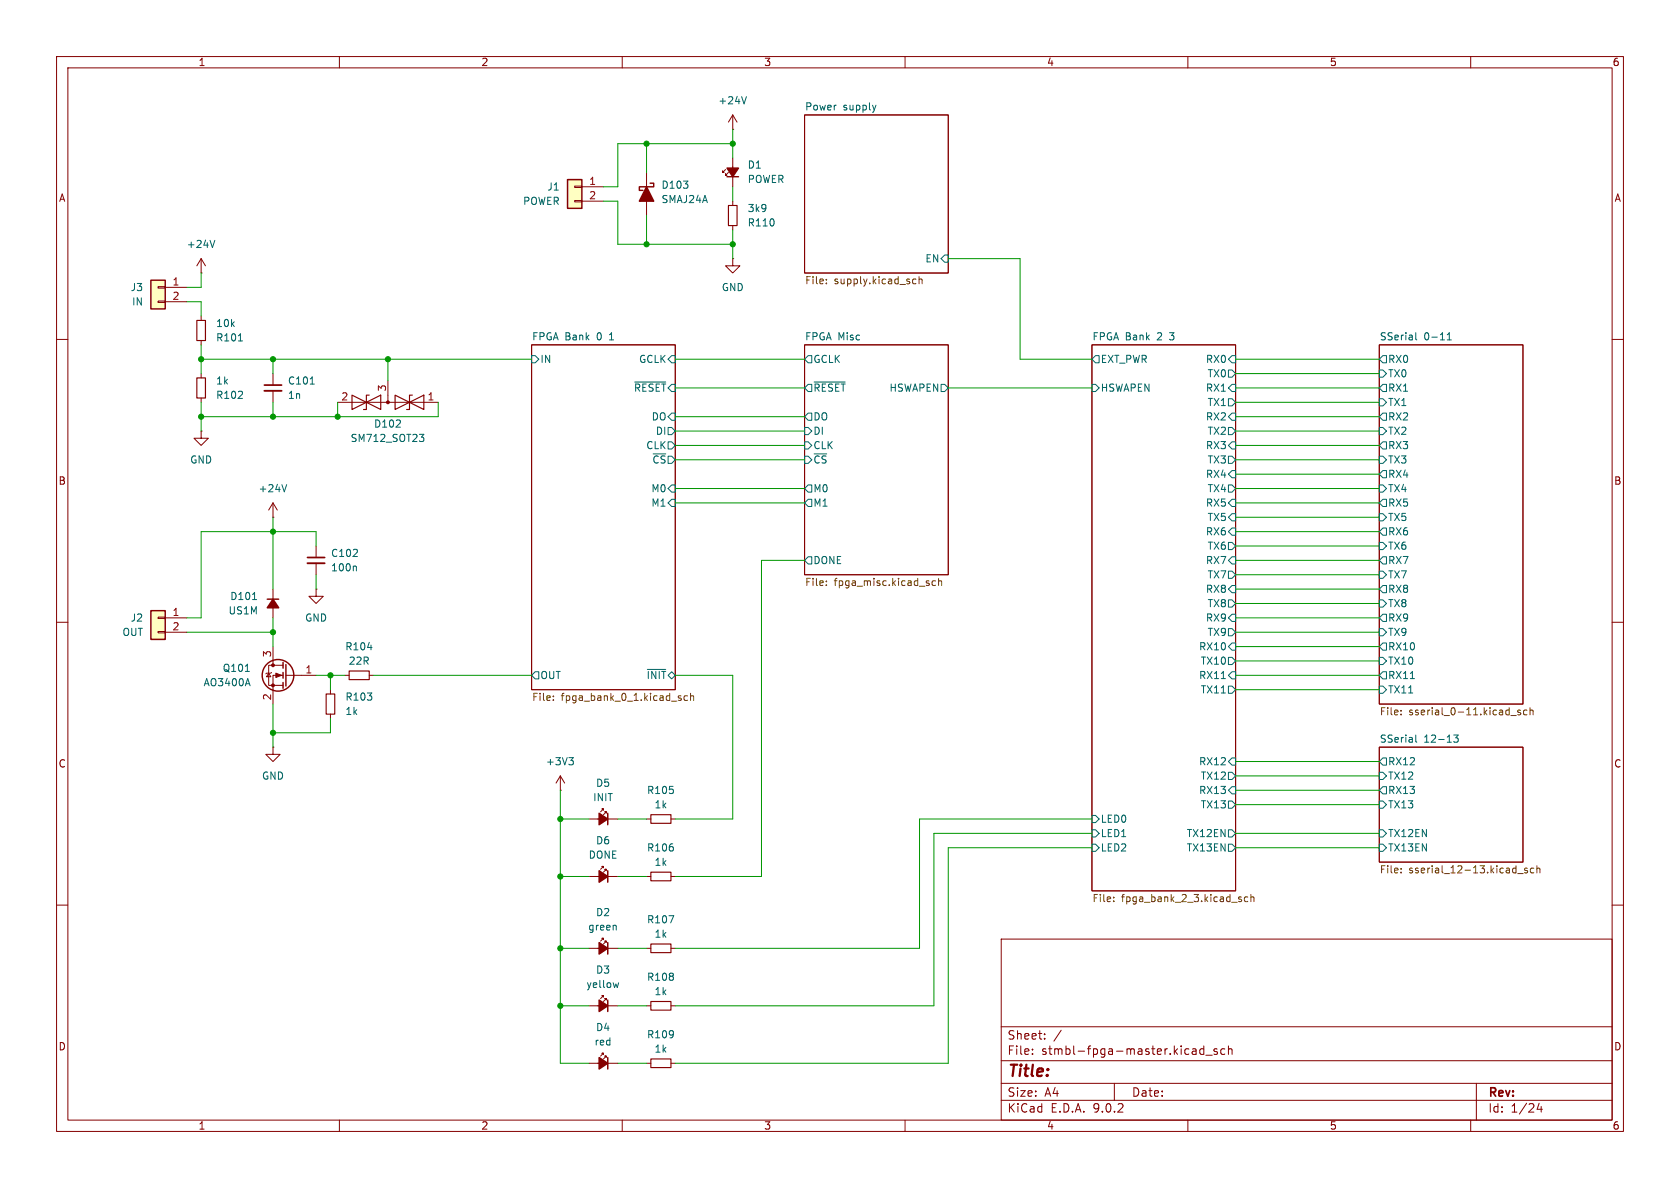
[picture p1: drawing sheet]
<svg xmlns="http://www.w3.org/2000/svg" width="297mm" height="210mm" viewBox="0 0 297 210" stroke-linecap="round" stroke-linejoin="round" font-family="sans-serif">
<g fill="none" stroke="#840000" stroke-width=".18">
<path d="M10 10h277v190h-277zM12 12h273v186h-273zM60 10v2M110 10v2M160 10v2M210 10v2M260 10v2M142.2 20.3h25.4v28h-25.4zM10 60h2M94 61h25.4v60.9h-25.4zM142.2 61h25.4v40.6h-25.4zM193 61h25.4v96.5h-25.4z"/>
<path d="M243.8 61h25.4v63.5h-25.4zM285 60h2M10 110h2M285 110h2M58.4 121.9v.8M58.4 126.2v.8M99.1 139.7h.1M99.1 137.2l-.8 1.2M99.1 137.2l.7 1.2M99.1 137.2v2.5M243.8 132.1h25.4v20.3h-25.4zM104.1 154.9h5.1"/>
<path d="M104.1 144.8h5.1M106.7 153.4v-.2h-.3h.3l-.5 .5M106.7 143.3v-.3h-.3h.3l-.5 .5M107.2 153.9v-.2h-.3h.3l-.5 .5M107.2 143.8v-.3h-.3h.3l-.5 .5M10 160h2M104.1 177.8h5.1M106.7 176.3v-.3h-.3h.3l-.5 .5M107.2 176.8v-.3h-.3h.3l-.5 .5M177 166h108v32h-108zM285 160h2M60 198v2"/>
<path d="M104.1 188h5.1M106.7 186.4v-.2h-.3h.3l-.5 .5M107.2 186.9v-.2h-.3h.3l-.5 .5M110 198v2M160 198v2M177 194.5h108M177 191.5h108M177 187.5h108M177 181.5h108M182.5 186.3v.1M182.5 185.5v.1M184.7 183.6v.1"/>
<path d="M184.7 182.8v.1M187.6 182.1l-1.3 2M197 191.5v3M210 198v2M211.2 185.4l.3 .2v.8M211.5 186.3l-.2 .1M211.5 185.8h-.2M212.8 184.9v1.5M212.8 185.5l-.4-.1-.3 .3v.4l.1 .2h.6M213.2 186.5h1.1M215.2 185.5l-.4-.1-.2 .2 .1 .2 .5 .2v.3h-.6M216.5 185.5l-.4-.1-.3 .3v.4l.2 .2h.5"/>
<path d="M217.2 185.5l.2-.1 .3 .1 .1 .9M217.2 184.9v1.5M260 198v2M261 191.5v6.5M272.1 195l-.4 1.1h1M272.5 195.6v1"/>
</g>
<g fill="none" stroke="#006464" stroke-width=".18">
<path d="M154.9 18.6l-.3 .8M166.4 45.7l.6-.6h.6v1.3h-.6zM250.3 58.8v1.1l.2 .2M255.9 59.2l.3-.4v1.3M94 62.9h.6l.6 .6-.6 .6h-.6zM112.2 67.5h5.5M118.1 78.1h.6l.7 .6-.7 .7h-.6zM118.1 75.6h.6l.7 .6-.7 .6h-.6zM118.7 62.9h.7v1.2h-.7l-.6-.6zM118.7 73h.7v1.3h-.7l-.6-.6zM142.2 78.1h.7l.6 .6-.6 .7h-.7zM142.2 75.6h.7l.6 .6-.6 .6h-.7z"/>
<path d="M142.9 67.9h.6v1.3h-.6l-.7-.6zM142.9 62.9h.6v1.2h-.6l-.7-.6zM142.9 73h.6v1.3h-.6l-.7-.6zM143.9 67.5h5.5M166.4 67.9h.6l.6 .7-.6 .6h-.6zM193 67.9h.7l.6 .7-.6 .6h-.7zM193.7 62.9h.6v1.2h-.6l-.7-.6zM217.2 75.6h.6l.6 .6-.6 .6h-.6zM217.2 65.4h.6l.6 .6-.6 .7h-.6zM217.2 70.5h.6l.6 .6-.6 .7h-.6zM217.8 78.1h.6v1.3h-.6l-.6-.7zM217.8 73h.6v1.3h-.6l-.6-.6z"/>
<path d="M217.8 62.9h.6v1.2h-.6l-.6-.6zM217.8 67.9h.6v1.3h-.6l-.6-.6zM243.8 75.6h.7l.6 .6-.6 .6h-.7zM243.8 70.5h.7l.6 .6-.6 .7h-.7zM243.8 65.4h.7l.6 .6-.6 .7h-.7zM244.5 73h.6v1.3h-.6l-.7-.6zM244.5 67.9h.6v1.3h-.6l-.7-.6zM244.5 78.1h.6v1.3h-.6l-.7-.7zM244.5 62.9h.6v1.2h-.6l-.7-.6zM255.9 60.1h.7M118.7 85.7h.7v1.3h-.7l-.6-.6zM118.7 88.3h.7v1.2h-.7l-.6-.6z"/>
<path d="M142.2 80.6h.7l.6 .7-.6 .6h-.7zM142.9 98.4h.6v1.3h-.6l-.7-.6zM142.9 85.7h.6v1.3h-.6l-.7-.6zM142.9 88.3h.6v1.2h-.6l-.7-.6zM217.2 80.6h.6l.6 .7-.6 .6h-.6zM217.2 85.7h.6l.6 .7-.6 .6h-.6zM217.2 95.9h.6l.6 .6-.6 .7h-.6zM217.8 90.8h.6v1.3h-.6l-.6-.7zM217.8 88.3h.6v1.2h-.6l-.6-.6zM217.8 83.2h.6v1.3h-.6l-.6-.7zM217.8 93.3h.6v1.3h-.6l-.6-.6zM217.8 98.4h.6v1.3h-.6l-.6-.6z"/>
<path d="M243.8 90.8h.7l.6 .6-.6 .7h-.7zM243.8 85.7h.7l.6 .7-.6 .6h-.7zM243.8 80.6h.7l.6 .7-.6 .6h-.7zM243.8 95.9h.7l.6 .6-.6 .7h-.7zM244.5 88.3h.6v1.2h-.6l-.7-.6zM244.5 98.4h.6v1.3h-.6l-.7-.6zM244.5 83.2h.6v1.3h-.6l-.7-.7zM244.5 93.3h.6v1.3h-.6l-.7-.6zM94.6 118.7h.6v1.3h-.6l-.6-.6zM114.4 118.3h3.3M215.9 120h.7M217.2 116.2h.6l.6 .6-.6 .7h-.6z"/>
<path d="M217.2 111.1h.6l.6 .7-.6 .6h-.6zM217.2 101h.6l.6 .6-.6 .6h-.6zM217.2 106h.6l.6 .7-.6 .6h-.6zM217.8 113.7h.6v1.2h-.6l-.6-.6zM217.8 108.6h.6v1.3h-.6l-.6-.7zM217.8 118.7h.6v1.3h-.6l-.6-.6zM217.8 103.5h.6v1.3h-.6l-.6-.7zM243.8 106h.7l.6 .7-.6 .6h-.7zM243.8 101h.7l.6 .6-.6 .6h-.7zM243.8 116.2h.7l.6 .6-.6 .7h-.7zM243.8 111.1h.7l.6 .7-.6 .6h-.7zM244.5 103.5h.6v1.3h-.6l-.7-.7z"/>
<path d="M244.5 118.7h.6v1.3h-.6l-.7-.6zM244.5 113.7h.6v1.2h-.6l-.7-.6zM244.5 108.6h.6v1.3h-.6l-.7-.7zM249.3 120h.8M100.6 133.9h.8l-.5 .5M101.1 134.4l.3 .3v.3l-.3 .2M217.2 121.3h.6l.6 .6-.6 .7h-.6zM217.2 136.5h.6l.6 .7-.6 .6h-.6zM217.8 139.1h.6v1.2h-.6l-.6-.6zM217.8 134h.6v1.3h-.6l-.6-.7zM243.8 121.3h.7l.6 .6-.6 .7h-.7zM243.8 136.5h.7l.6 .7-.6 .6h-.7z"/>
<path d="M244.5 134h.6v1.3h-.6l-.7-.7zM244.5 139.1h.6v1.2h-.6l-.7-.6zM250.3 129.9v1.1l.2 .2M257 129.9h.8l-.4 .5 .3 .1v.6l-.2 .1-.5-.1M193 144.1h.7l.6 .7-.6 .6h-.7zM193 146.7h.7l.6 .6-.6 .7h-.7zM193 149.2h.7l.6 .7-.6 .6h-.7zM217.2 149.2h.6l.6 .7-.6 .6h-.6zM217.2 146.7h.6l.6 .6-.6 .7h-.6zM217.2 141.6h.6l.6 .6-.6 .7h-.6zM243.8 146.7h.7l.6 .6-.6 .7h-.7zM243.8 149.2h.7l.6 .7-.6 .6h-.7z"/>
<path d="M243.8 141.6h.7l.6 .6-.6 .7h-.7zM109.4 173.7l-.3 .9-.2-.6"/>
</g>
<g fill="none" stroke="#725600" stroke-width=".18">
<path d="M146.1 50v.2M146.1 49.4v.1M161.4 50l.2 .2 .3-.1M161.9 49.4l-.3-.1-.2 .1M162.5 49.4l.2-.1 .3 .1v.8M162.5 48.9v1.3M146.1 102.7v.1M146.1 103.4v.1M165.4 102.7h-.4l-.2 .2 .1 .5h.5M165.9 102.8l.2-.1h.3l.1 .8M165.9 102.2v1.3M97.8 123.7v.1"/>
<path d="M97.8 123v.2M120.1 123.4l.3 .1v.1l-.1 .2h-.3M120.1 123h.3M121.5 123h-.3l-.3 .2 .2 .6h.4M122.1 123.1l.2-.1h.3v.8M122.1 122.6v1.2M247.7 126.2v.2M247.7 125.6v.1M267.1 126.5h1M268.8 125.6l-.3-.1-.2 .2 .1 .2 .4 .1v.3h-.5M269.9 125.6l-.3-.1-.3 .3 .2 .5h.4M270.5 125.6l.2-.1 .3 .1v.8"/>
<path d="M270.5 125.1v1.3M196.9 159.3v.1M196.9 158.6v.1M219.1 159h.3l.1 .2-.2 .2h-.2M219.1 158.5l.3 .1M220.6 158.6l-.4-.1-.2 .3 .1 .5h.5M221.1 158.7l.2-.2 .3 .1 .1 .8M221.1 158.1v1.3M247.7 153.5v.1M247.7 154.2v.1M268.3 154.4h1M270 153.5h-.3l-.2 .1 .1 .2 .4 .1v.3h-.5"/>
<path d="M271.2 153.5h-.4l-.3 .2 .2 .5h.5M271.7 153.6l.2-.1h.3v.8M271.7 153v1.3"/>
</g>
<path d="M107.4 143.8v2M107.4 153.9v2.1M107.4 176.8v2M107.4 186.9v2.1" fill="none" stroke="#840000" stroke-width=".25"/>
<g fill="#840000" stroke="#840000" stroke-width=".25">
<path d="M105.9 176.8l1.5 1-1.5 1z"/>
<path d="M105.9 186.9l1.5 1.1-1.5 1z"/>
<path d="M105.9 153.9l1.5 1-1.5 1.1z"/>
<path d="M105.9 143.8l1.5 1-1.5 1z"/>
</g>
<path d="M57.7 122.7h1.5v3.5h-1.5z" fill="none" stroke="#840000" stroke-width=".2"/>
<path d="M100.3 31.8h2.6v5h-2.6z" fill="#ffffc2"/>
<path d="M100.3 31.8h2.6v5h-2.6zM128.5 31.2h2.1M107.4 166.6v2.1" fill="none" stroke="#840000" stroke-width=".25"/>
<g fill="none" stroke="#840000" stroke-width=".18">
<path d="M101.6 32.9h1.3v.2h-1.3zM101.6 35.4h1.3v.3h-1.3zM102.9 33h3.8M102.9 35.6h3.8M128.3 30l-.5 .5v-.3v.3h.2M128.8 30.5l-.5 .5v-.3v.3h.2M129.5 22.9h.1M129.5 20.3l.8 1.3M129.5 20.3l-.7 1.3M129.5 20.3v2.6M129.5 27.9v5.1M129.5 35.6v.7"/>
<path d="M129.5 39.9v.7M35.6 48.3h.1M35.6 45.7v2.6M35.6 55.9v.7M35.6 45.7l-.8 1.3M35.6 45.7l.7 1.3M35.6 76.2v1.3h1.2l-1.2 1.2-1.3-1.2h1.3M35.6 76.2h.1M35.6 60.2v.8M35.6 66v.8M35.6 70.4v.7M48.3 66v2.1"/>
<path d="M48.3 69.1v2M48.3 91.4h.1M48.3 88.9l.7 1.3M48.3 88.9l-.8 1.3M48.3 88.9v2.5M48.3 132.1v1.3h-1.3l1.3 1.2 1.2-1.2h-1.2M48.3 132.1h.1M114.3 144.8h.8M114.3 154.9h.8M118.6 144.8h.8M118.6 154.9h.8M104.1 167.6h5.1"/>
<path d="M106.7 166.1v-.2h-.3h.3l-.5 .5M107.2 166.6v-.2h-.3h.3l-.5 .5M114.3 167.6h.8M114.3 177.8h.8M118.6 167.6h.8M118.6 177.8h.8M114.3 188h.8M118.6 188h.8"/>
</g>
<g fill="#840000" stroke="#840000" stroke-width=".25">
<path d="M105.9 166.6l1.5 1-1.5 1.1z"/>
<path d="M128.5 29.7h2.1l-1.1 1.5z"/>
</g>
<path d="M132 17.1l-.5 1.3M38 42.5l-.4 1.3M42.1 60.3h.8M54.8 67.9h.8M50.7 85.7l-.4 1.2M108.9 163.6v.8M118.3 161.9h.8l-.5 1.2" fill="none" stroke="#006464" stroke-width=".18"/>
<path d="M128.8 36.3h1.5v3.6h-1.5zM34.8 56.6h1.5v3.6h-1.5zM34.8 66.8h1.5v3.6h-1.5zM115.1 144h3.5v1.5h-3.5zM115.1 154.2h3.5v1.5h-3.5zM115.1 166.9h3.5v1.5h-3.5zM115.1 177h3.5v1.6h-3.5zM115.1 187.2h3.5v1.5h-3.5z" fill="none" stroke="#840000" stroke-width=".2"/>
<path d="M46.7 68.1h3.1" fill="none" stroke="#840000" stroke-width=".3"/>
<path d="M46.7 69.1h3.1" fill="none" stroke="#840000" stroke-width=".33"/>
<path d="M26.7 49.5h2.5v5.1h-2.5z" fill="#ffffc2"/>
<path d="M26.7 49.5h2.5v5.1h-2.5zM47.2 105.9h2.1" fill="none" stroke="#840000" stroke-width=".25"/>
<path d="M27.9 50.7h1.3v.2h-1.3zM27.9 53.2h1.3v.3h-1.3zM29.2 50.8h3.8M29.2 53.3h3.8M48.3 104.1v5.1M55.9 104.1v1.3h-1.3l1.3 1.3 1.2-1.3h-1.2M55.9 104.1h.1" fill="none" stroke="#840000" stroke-width=".18"/>
<path d="M48.3 105.9l1 1.5h-2.1z" fill="#840000" stroke="#840000" stroke-width=".25"/>
<path d="M44.6 106h.8" fill="none" stroke="#006464" stroke-width=".18"/>
<path d="M26.7 108h2.5v5h-2.5z" fill="#ffffc2"/>
<g fill="none" stroke="#840000" stroke-width=".25">
<path d="M114.9 32.4h.7v.6h-2.6v.7h.7M26.7 108h2.5v5h-2.5zM50 117.1v1M50 118.9v1M50.5 117.5v3.8M50 120.7v1"/>
<circle cx="49.1" cy="119.4" r="2.79"/>
</g>
<g fill="none" stroke="#840000" stroke-width=".18">
<path d="M114.3 30.5v7.6M129.5 45.7v1.3h1.3l-1.3 1.3-1.2-1.3h1.2M129.5 45.7h.1M59.7 71.1h17.8M68.6 67.3v3.8M55.9 96.5v2.1M55.9 99.6v2M27.9 109.1h1.3v.2h-1.3zM27.9 111.6h1.3v.3h-1.3zM29.2 109.2h3.8M29.2 111.8h3.8M47.5 119l.4 .6h-.8z"/>
<path d="M48 118.9l-.1 .1h-.8l-.1 .1M48.3 114.3v3.3M50 117.6h-2.5v3.6h2.5M50 119.4h-1.7v5.1M50.5 119.4h5.4M61 119.4h.7M65.3 119.4h.7"/>
</g>
<path d="M62.2 69.9v2.5l5.1-2.5v2.5zM65.3 69.9h-.5v2.5h-.5M69.8 69.9l5.1 2.5v-2.5l-5.1 2.5zM72.9 69.9h-.5v2.5h-.5M61.7 118.6h3.6v1.5h-3.6z" fill="none" stroke="#840000" stroke-width=".2"/>
<g fill="#840000" stroke="#840000" stroke-width=".18">
<path d="M48.8 119l1 .4-1 .4z"/>
<circle cx="68.6" cy="71.1" r=".25"/>
<circle cx="48.3" cy="117.6" r=".25"/>
<circle cx="48.3" cy="121.2" r=".25"/>
</g>
<path d="M74.1 76.8h.8l-.4 .5 .4 .1v.4l-.2 .2h-.4M43.4 118.7h.7M43.8 120l.4 1.2M62.8 100.1l.2 .2v.6M65 114.5h.8" fill="none" stroke="#006464" stroke-width=".18"/>
<path d="M114.3 33l1.3 2.6h-2.6z" fill="#840000" stroke="#840000" stroke-width=".25"/>
<path d="M54.4 98.6h3" fill="none" stroke="#840000" stroke-width=".3"/>
<path d="M54.4 99.6h3" fill="none" stroke="#840000" stroke-width=".33"/>
<g fill="none" stroke="#009600" stroke-width=".18">
<path d="M106.7 35.6h2.5v7.6h20.3M114.3 25.4v5.1M114.3 38.1v5.1M129.5 22.9v5M129.5 33v2.6M129.5 25.4h-20.3v7.6h-2.5M33 53.3h2.6v2.6M35.6 48.3v2.5h-2.6M129.5 40.6v5.1M167.6 45.7h12.7v17.8h12.7M35.6 63.5h58.4M35.6 61v5"/>
<path d="M35.6 71.1v5.1M48.3 63.5v2.5M48.3 71.1v2.6M59.7 71.1v2.6M68.6 63.5v3.8M77.5 71.1v2.6h-41.9M119.4 78.7h22.8M119.4 76.2h22.8M119.4 63.5h22.8M119.4 73.7h22.8M119.4 68.6h22.8M167.6 68.6h25.4"/>
<path d="M218.4 78.7h25.4M218.4 76.2h25.4M218.4 63.5h25.4M218.4 71.1h25.4M218.4 66h25.4M218.4 73.7h25.4M218.4 68.6h25.4M48.3 91.4v12.7M55.9 96.5v-2.5h-20.3v15.2h-2.6M119.4 86.4h22.8M119.4 88.9h22.8M119.4 81.3h22.8"/>
<path d="M142.2 99.1h-7.6v55.8h-15.2M218.4 86.4h25.4M218.4 88.9h25.4M218.4 81.3h25.4M218.4 91.4h25.4M218.4 83.8h25.4M218.4 94h25.4M218.4 99.1h25.4M218.4 96.5h25.4M33 111.8h15.3M48.3 109.2v5.1M55.9 119.4h5.1"/>
<path d="M55.9 101.6v2.5M58.4 119.4v2.5M66 119.4h28M119.4 119.4h10.1v25.4h-10.1M218.4 119.4h25.4M218.4 101.6h25.4M218.4 106.7h25.4M218.4 114.3h25.4M218.4 104.1h25.4M218.4 109.2h25.4M218.4 111.8h25.4M218.4 116.8h25.4"/>
<path d="M48.3 124.5v7.6M58.4 127v2.5h-10.1M99.1 139.7v48.3h5M218.4 134.6h25.4M218.4 139.7h25.4M218.4 121.9h25.4M218.4 137.2h25.4M99.1 144.8h5M99.1 154.9h5M109.2 144.8h5.1M109.2 154.9h5.1M193 144.8h-30.4v22.8h-43.2"/>
<path d="M193 147.3h-27.9v30.5h-45.7M193 149.9h-25.4v38.1h-48.2M218.4 147.3h25.4M218.4 149.9h25.4M218.4 142.2h25.4M99.1 177.8h5M99.1 167.6h5M109.2 177.8h5.1M109.2 167.6h5.1M109.2 188h5.1"/>
</g>
<g fill="#009600" stroke="#009600" stroke-width=".18">
<circle cx="35.6" cy="63.5" r=".46"/>
<circle cx="68.6" cy="63.5" r=".46"/>
<circle cx="48.3" cy="63.5" r=".46"/>
<circle cx="129.5" cy="43.2" r=".46"/>
<circle cx="114.3" cy="43.2" r=".46"/>
<circle cx="114.3" cy="25.4" r=".46"/>
<circle cx="129.5" cy="25.4" r=".46"/>
<circle cx="48.3" cy="129.5" r=".46"/>
<circle cx="99.1" cy="154.9" r=".46"/>
<circle cx="99.1" cy="167.6" r=".46"/>
<circle cx="99.1" cy="177.8" r=".46"/>
<circle cx="58.4" cy="119.4" r=".46"/>
<circle cx="99.1" cy="144.8" r=".46"/>
<circle cx="48.3" cy="73.7" r=".46"/>
<circle cx="59.7" cy="73.7" r=".46"/>
<circle cx="48.3" cy="94" r=".46"/>
<circle cx="35.6" cy="73.7" r=".46"/>
<circle cx="48.3" cy="111.8" r=".46"/>
</g>
<text font-size="2.8" fill="#840000" x="178" y="190.9">Title:</text>
<g font-size="2.1" fill="#840000">
<text x="178" y="184">Sheet:</text>
<text x="178" y="186.7">File:</text>
<text x="184.1" y="186.7">stmbl-fpga-master.kicad_sch</text>
<text x="178" y="196.9">KiCad</text>
<text x="178" y="194.1">Size:</text>
<text x="184.7" y="194.1">A4</text>
<text x="185.7" y="196.9">E.D.A.</text>
<text x="193.3" y="196.9">9.0.2</text>
<text x="200" y="194.1">Date:</text>
<text x="263" y="194.3">Rev:</text>
<text x="263" y="196.9">Id:</text>
<text x="267.1" y="196.9">1/24</text>
</g>
<g font-size="1.8" fill="#840000">
<text x="35" y="11.9">1</text>
<text x="85" y="11.9">2</text>
<text x="135" y="11.9">3</text>
<text x="185" y="11.9">4</text>
<text x="235" y="11.9">5</text>
<text x="285" y="11.9">6</text>
<text x="10.3" y="35.9">A</text>
<text x="285.3" y="35.9">A</text>
<text x="10.3" y="85.9">B</text>
<text x="285.3" y="85.9">B</text>
<text x="10.3" y="135.9">C</text>
<text x="285.3" y="135.9">C</text>
<text x="10.3" y="185.9">D</text>
<text x="285.3" y="185.9">D</text>
<text x="35" y="199.9">1</text>
<text x="85" y="199.9">2</text>
<text x="135" y="199.9">3</text>
<text x="185" y="199.9">4</text>
<text x="235" y="199.9">5</text>
<text x="285" y="199.9">6</text>
</g>
<g font-size="1.8" fill="#006464">
<text x="126.9" y="18.6">+24V</text>
<text x="142.2" y="19.6">Power</text>
<text x="149" y="19.6">supply</text>
<text x="96.7" y="33.9">J1</text>
<text x="116.8" y="33.6">D103</text>
<text x="132.1" y="30">D1</text>
<text x="132.1" y="32.5">POWER</text>
<text x="92.4" y="36.4">POWER</text>
<text x="116.8" y="36.1">SMAJ24A</text>
<text x="132.1" y="40.2">R110</text>
<text x="132.1" y="37.7">3k9</text>
<text x="32.9" y="44">+24V</text>
<text x="163.5" y="46.6">EN</text>
<text x="23" y="51.7">J3</text>
<text x="127.5" y="51.7">GND</text>
<text x="23.3" y="54.2">IN</text>
<text x="38.1" y="58">10k</text>
<text x="38.1" y="60.6">R101</text>
<text x="94" y="60.2">FPGA Bank</text>
<text x="95.4" y="64.4">IN</text>
<text x="105.6" y="60.2">0</text>
<text x="108" y="60.2">1</text>
<text x="112.9" y="64.4">GCLK</text>
<text x="142.2" y="60.2">FPGA Misc</text>
<text x="143.7" y="64.4">GCLK</text>
<text x="193" y="60.2">FPGA Bank</text>
<text x="194.5" y="64.4">EXT_PWR</text>
<text x="204.7" y="60.2">2</text>
<text x="207.1" y="60.2">3</text>
<text x="213.1" y="64.4">RX0</text>
<text x="243.8" y="60.2">SSerial</text>
<text x="245.3" y="64.4">RX0</text>
<text x="251.7" y="60.2">0-11</text>
<text x="38.1" y="70.7">R102</text>
<text x="38.1" y="68.2">1k</text>
<text x="50.8" y="68.2">C101</text>
<text x="50.8" y="70.7">1n</text>
<text x="112" y="69.4">~{RESET}</text>
<text x="143.7" y="69.4">~{RESET}</text>
<text x="157.1" y="69.4">HSWAPEN</text>
<text x="194.5" y="69.4">HSWAPEN</text>
<text x="213.1" y="69.4">RX1</text>
<text x="213.4" y="66.9">TX0</text>
<text x="213.4" y="72">TX1</text>
<text x="245.3" y="69.4">RX1</text>
<text x="245.3" y="72">TX1</text>
<text x="245.3" y="66.9">TX0</text>
<text x="66" y="75.8">D102</text>
<text x="115.1" y="74.5">DO</text>
<text x="115.8" y="77.1">DI</text>
<text x="143.7" y="74.5">DO</text>
<text x="143.7" y="77.1">DI</text>
<text x="213.1" y="74.5">RX2</text>
<text x="213.4" y="77.1">TX2</text>
<text x="245.3" y="74.5">RX2</text>
<text x="245.3" y="77.1">TX2</text>
<text x="33.5" y="82.1">GND</text>
<text x="61.9" y="78.3">SM712_SOT23</text>
<text x="114.1" y="79.6">CLK</text>
<text x="115.2" y="82.1">~{CS}</text>
<text x="143.7" y="79.6">CLK</text>
<text x="143.7" y="82.1">~{CS}</text>
<text x="213.1" y="79.6">RX3</text>
<text x="213.4" y="82.1">TX3</text>
<text x="245.3" y="82.1">TX3</text>
<text x="245.3" y="79.6">RX3</text>
<text x="45.6" y="87.2">+24V</text>
<text x="115.1" y="87.2">M0</text>
<text x="115.1" y="89.8">M1</text>
<text x="143.7" y="87.2">M0</text>
<text x="143.7" y="89.8">M1</text>
<text x="213.1" y="89.8">RX5</text>
<text x="213.1" y="84.7">RX4</text>
<text x="213.4" y="87.2">TX4</text>
<text x="245.3" y="89.8">RX5</text>
<text x="245.3" y="84.7">RX4</text>
<text x="245.3" y="87.2">TX4</text>
<text x="213.1" y="94.8">RX6</text>
<text x="213.4" y="92.3">TX5</text>
<text x="245.3" y="92.3">TX5</text>
<text x="245.3" y="94.8">RX6</text>
<text x="58.4" y="98.7">C102</text>
<text x="58.4" y="101.2">100n</text>
<text x="143.7" y="99.9">DONE</text>
<text x="213.1" y="99.9">RX7</text>
<text x="213.4" y="97.4">TX6</text>
<text x="245.3" y="99.9">RX7</text>
<text x="245.3" y="97.4">TX6</text>
<text x="40.6" y="106.3">D101</text>
<text x="213.1" y="105">RX8</text>
<text x="213.4" y="102.5">TX7</text>
<text x="213.4" y="107.5">TX8</text>
<text x="245.3" y="107.5">TX8</text>
<text x="245.3" y="105">RX8</text>
<text x="245.3" y="102.5">TX7</text>
<text x="21.6" y="112.6">OUT</text>
<text x="23" y="110.1">J2</text>
<text x="40.3" y="108.8">US1M</text>
<text x="53.8" y="110.1">GND</text>
<text x="213.1" y="110.1">RX9</text>
<text x="213.4" y="112.6">TX9</text>
<text x="245.3" y="112.6">TX9</text>
<text x="245.3" y="110.1">RX9</text>
<text x="39.3" y="119">Q101</text>
<text x="60.9" y="115.2">R104</text>
<text x="61.6" y="117.7">22R</text>
<text x="211.9" y="115.2">RX10</text>
<text x="212.2" y="117.7">TX10</text>
<text x="245.3" y="117.7">TX10</text>
<text x="245.3" y="115.2">RX10</text>
<text x="35.9" y="121.5">AO3400A</text>
<text x="61" y="124.1">R103</text>
<text x="95.4" y="120.2">OUT</text>
<text x="114.2" y="120.2">~{INIT}</text>
<text x="211.9" y="120.2">RX11</text>
<text x="212.2" y="122.8">TX11</text>
<text x="245.3" y="122.8">TX11</text>
<text x="245.3" y="120.2">RX11</text>
<text x="61" y="126.6">1k</text>
<text x="243.8" y="131.4">SSerial</text>
<text x="251.7" y="131.4">12-13</text>
<text x="96.4" y="135.5">+3V3</text>
<text x="211.9" y="135.5">RX12</text>
<text x="245.3" y="135.5">RX12</text>
<text x="46.2" y="138">GND</text>
<text x="104.8" y="141.8">INIT</text>
<text x="105.3" y="139.3">D5</text>
<text x="114.3" y="140.6">R105</text>
<text x="115.6" y="143.1">1k</text>
<text x="211.9" y="140.6">RX13</text>
<text x="212.2" y="138">TX12</text>
<text x="212.2" y="143.1">TX13</text>
<text x="245.3" y="138">TX12</text>
<text x="245.3" y="140.6">RX13</text>
<text x="245.3" y="143.1">TX13</text>
<text x="105.3" y="149.5">D6</text>
<text x="194.5" y="145.6">LED0</text>
<text x="194.5" y="148.2">LED1</text>
<text x="209.7" y="148.2">TX12EN</text>
<text x="245.3" y="148.2">TX12EN</text>
<text x="104" y="152">DONE</text>
<text x="114.3" y="150.7">R106</text>
<text x="115.6" y="153.3">1k</text>
<text x="194.5" y="150.7">LED2</text>
<text x="209.7" y="150.7">TX13EN</text>
<text x="245.3" y="150.7">TX13EN</text>
<text x="103.9" y="164.7">green</text>
<text x="105.3" y="162.2">D2</text>
<text x="114.3" y="163.4">R107</text>
<text x="115.6" y="166">1k</text>
<text x="105.3" y="172.3">D3</text>
<text x="114.3" y="173.6">R108</text>
<text x="103.6" y="174.9">yellow</text>
<text x="115.6" y="176.1">1k</text>
<text x="105" y="185">red</text>
<text x="105.3" y="182.5">D4</text>
<text x="114.3" y="183.7">R109</text>
<text x="115.6" y="186.3">1k</text>
</g>
<g font-size="1.8" fill="#a90000">
<text x="104.1" y="32.8">1</text>
<text x="104.1" y="35.3">2</text>
<text x="30.4" y="50.5">1</text>
<text x="30.4" y="53.1">2</text>
<text x="60.3" y="70.9">2</text>
<text x="68.3" y="69.3" transform="rotate(-90 68.3 69.3)">3</text>
<text x="75.5" y="70.9">1</text>
<text x="30.4" y="109">1</text>
<text x="30.4" y="111.5">2</text>
<text x="48" y="116.3" transform="rotate(-90 48 116.3)">3</text>
<text x="53.9" y="119.1">1</text>
<text x="48" y="123.9" transform="rotate(-90 48 123.9)">2</text>
</g>
<g font-size="1.8" fill="#725600">
<text x="142.2" y="50.6">File:</text>
<text x="147.5" y="50.6">supply.kicad_sch</text>
<text x="142.2" y="103.9">File:</text>
<text x="147.5" y="103.9">fpga_misc.kicad_sch</text>
<text x="94" y="124.2">File:</text>
<text x="99.2" y="124.2">fpga_bank_0_1.kicad_sch</text>
<text x="243.8" y="126.8">File:</text>
<text x="249.1" y="126.8">sserial_0-11.kicad_sch</text>
<text x="243.8" y="154.7">File:</text>
<text x="249.1" y="154.7">sserial_12-13.kicad_sch</text>
<text x="193" y="159.8">File:</text>
<text x="198.3" y="159.8">fpga_bank_2_3.kicad_sch</text>
</g>
</svg>
